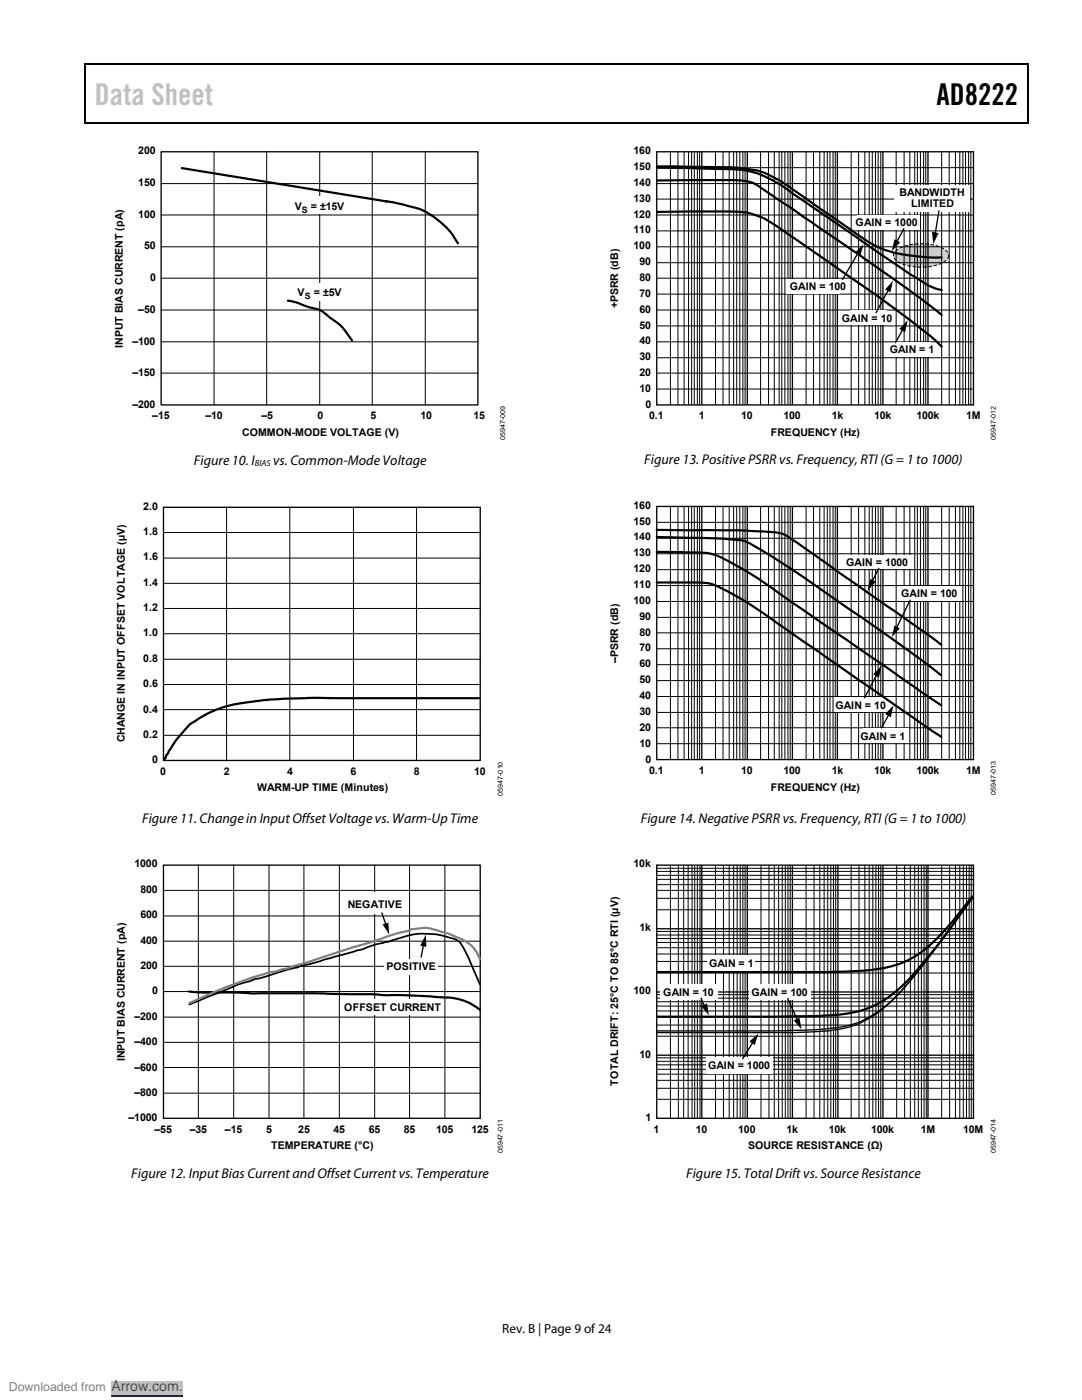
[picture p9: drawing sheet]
<svg xmlns="http://www.w3.org/2000/svg" width="216mm" height="279mm" viewBox="0 0 216 279" stroke-linecap="round" stroke-linejoin="round" font-family="sans-serif">
<g fill="#000">
<path d="M16.9 12.7h.2v1h-.2zM205.1 12.7h.2v1h-.2zM205.1 12.7h.2v.3h-.2zM82.3 24.4h.2v.3h-.2zM205.1 24.4h.2v.3h-.2z"/>
<circle cx="77" cy="40.2" r=".22"/>
</g>
<path d="M16.9 12.8h188.2M17 13.7v11M205.2 13.7v11M205.1 24.5h-188.2" fill="none" stroke="#000" stroke-width=".25"/>
<path d="M77 40.2a32.2 32.2 0 0 1 8.1 2.2 15.9 15.9 0 0 1 6.3 6.2M57.4 60l1.8 .4 2.1 .8a6.9 6.9 0 0 1 4.5 2.2 11.7 11.7 0 0 1 4.4 4.5" fill="none" stroke="#000" stroke-width=".44"/>
<path d="M32.2 30.3h63.2v50.5h-63.2z" fill="none" stroke="#000" stroke-width=".26"/>
<path d="M32.2 36.6h63.2M42.7 30.3v50.5M53.2 30.3v50.5M63.8 30.3v50.5M74.3 30.3v50.5M84.9 30.3v50.5M32.2 42.9h63.2M32.2 49.3h63.2M32.2 55.5h63.2M32.2 61.9h63.2M32.2 68.2h63.2M32.2 74.5h63.2" fill="none" stroke="#000" stroke-width=".2"/>
<g fill="#fff">
<path d="M63.1 39.3h1.3v3.4h-1.3z"/>
<path d="M63.1 56.6h1.3v3.4h-1.3z"/>
</g>
<path d="M36.3 33.5l40.7 6.7M95.6 139.3h-34.8a73.8 73.8 0 0 0-16 1.8 20.9 20.9 0 0 0-7.3 3.8 27.7 27.7 0 0 0-4.6 6.6M37.8 197.9l2.8 .2h6l3.7 .2 12.6-.1 11.2 .2 2.5 .2h4.8l5.9 .4a12.5 12.5 0 0 1 8.1 2.2l.3 .3" fill="none" stroke="#000" stroke-width=".44"/>
<path d="M32.6 101.2h63.2v50.6h-63.2zM32.6 172.7h63.2v50.5h-63.2z" fill="none" stroke="#000" stroke-width=".26"/>
<g fill="none" stroke="#000" stroke-width=".2">
<path d="M32.6 116.4h63.2M32.6 111.4h63.2M32.6 106.3h63.2M45.2 101.2v50.6M57.8 101.2v50.6M70.5 101.2v50.6M83.1 101.2v50.6M32.6 136.6h63.2M32.6 131.6h63.2M32.6 126.5h63.2M32.6 121.4h63.2M32.6 146.7h63.2"/>
<path d="M32.6 141.6h63.2M32.6 177.7h63.2M39.6 172.7v50.5M46.6 172.7v50.5M53.7 172.7v50.5M60.6 172.7v50.5M67.7 172.7v50.5M74.8 172.7v50.5M81.7 172.7v50.5M88.8 172.7v50.5M32.6 197.9h63.2M32.6 192.8h63.2"/>
<path d="M32.6 187.8h63.2M32.6 182.8h63.2M32.6 218.2h63.2M32.6 213h63.2M32.6 208h63.2M32.6 203h63.2"/>
</g>
<path d="M95.7 196.4l-1.5-3.6a15.8 15.8 0 0 0-2.7-5 16.5 16.5 0 0 0-13.5 0l-3.2 .7-2.3 .9-9.9 2.8-2.7 .6-.7 .3-1.7 .4-4.6 1.4-2.4 .6a46.1 46.1 0 0 0-7.3 2.8l-5.4 2.1" fill="none" stroke="#000" stroke-width=".35"/>
<path d="M95.7 191.3a6.9 6.9 0 0 0-4.8-4.4l-2.4-.8a9.2 9.2 0 0 0-7.4-.2l-2.3 .5-17.8 5.8-5.3 1.5a92.3 92.3 0 0 0-17.9 6.5" fill="none" stroke="#808080" stroke-width=".44"/>
<g fill="#fff">
<path d="M74.1 178h1.3v4.4h-1.3z"/>
<path d="M76.7 191.3h10.8v3.1h-10.8z"/>
<path d="M73.8 199.5h8.7v3.1h-8.7z"/>
</g>
<path d="M76.2 182.1l.8 2.6M84.5 188.4l-.5 2.7" fill="none" stroke="#000" stroke-width=".26"/>
<path d="M76.3 184.5l1.2-.4 .2 2.4zM85 186.5l.1 2.5-1.3-.3z" fill="#000"/>
<path d="M178.7 50.1a9.6 9.6 0 0 1 8.2-1.1 3 3 0 0 1 2.4 2 2.16 2.16 0 0 1-1.6 1.6 11 11 0 0 1-8.5-.3 1.32 1.32 0 0 1-.5-2.2z" fill="#ccc" stroke="#000" stroke-width=".2" stroke-dasharray=".7 .4" stroke-linecap="butt"/>
<g fill="none" stroke="#000" stroke-width=".2">
<path d="M131 39.7h63.2M131 36.6h63.2M131 33.5h63.2M133.8 30.3v50.5M135.3 30.3v50.5M136.5 30.3v50.5M137.4 30.3v50.5M138 30.3v50.5M138.5 30.3v50.5M139.1 30.3v50.5M139.6 30.3v50.5M142.8 30.3v50.5"/>
<path d="M144.3 30.3v50.5M145.5 30.3v50.5M146.4 30.3v50.5M147 30.3v50.5M147.6 30.3v50.5M148.2 30.3v50.5M148.7 30.3v50.5M151.8 30.3v50.5M153.4 30.3v50.5M154.5 30.3v50.5M155.5 30.3v50.5M156 30.3v50.5"/>
<path d="M156.6 30.3v50.5M157.2 30.3v50.5M157.7 30.3v50.5M160.8 30.3v50.5M162.3 30.3v50.5M163.6 30.3v50.5M164.4 30.3v50.5M165.1 30.3v50.5M165.6 30.3v50.5M166.2 30.3v50.5M166.7 30.3v50.5M169.8 30.3v50.5"/>
<path d="M171.3 30.3v50.5M172.6 30.3v50.5M173.4 30.3v50.5M174.1 30.3v50.5M174.7 30.3v50.5M175.2 30.3v50.5M175.7 30.3v50.5M178.8 30.3v50.5M180.4 30.3v50.5M181.5 30.3v50.5M182.5 30.3v50.5M183 30.3v50.5"/>
<path d="M183.7 30.3v50.5M184.3 30.3v50.5M184.7 30.3v50.5M187.9 30.3v50.5M189.4 30.3v50.5M190.6 30.3v50.5M191.5 30.3v50.5M192.1 30.3v50.5M192.7 30.3v50.5M193.3 30.3v50.5M193.7 30.3v50.5M131 58.7h63.2"/>
<path d="M131 55.5h63.2M131 52.4h63.2M131 49.3h63.2M131 46.1h63.2M131 42.9h63.2M131 77.6h63.2M131 74.5h63.2M131 71.4h63.2M131 68.2h63.2M131 65h63.2M131 61.9h63.2"/>
</g>
<path d="M131 30.3h63.2v50.5h-63.2zM140 30.3v50.5M149.1 30.3v50.5M158.1 30.3v50.5M167.1 30.3v50.5M176.2 30.3v50.5M185.2 30.3v50.5" fill="none" stroke="#000" stroke-width=".26"/>
<path d="M131.1 36l6.2-.1a114.8 114.8 0 0 1 11.7 .3 9.4 9.4 0 0 1 4.2 2.2l26.4 18.2 8.3 6.2M131.1 33.5l11.7 .2a20.8 20.8 0 0 1 10.1 1.7l3.1 1.7 22.2 15.3a72.2 72.2 0 0 0 8.2 5.1l1.5 .4M131.1 33.2l6.9 .1a68.4 68.4 0 0 1 12.9 .7 25.5 25.5 0 0 1 8.5 4.6l10.8 7.6a21.5 21.5 0 0 0 13.4 5l2.1 .2h2.2M131.1 42.3l6.4-.1a103.6 103.6 0 0 1 11.8 .3 21.5 21.5 0 0 1 8 4.2l18 12.5 5.8 4.3a58.2 58.2 0 0 1 6.8 5.7" fill="none" stroke="#000" stroke-width=".44"/>
<g fill="#fff">
<path d="M171 43.1h12.4v2.8h-12.4z"/>
<path d="M178.5 37h15v5.2h-15z"/>
<path d="M169.7 62h7.3v2.9h-7.3z"/>
<path d="M156.9 55.7h10.6v2.8h-10.6z"/>
<path d="M178.4 68.3h7.3v2.8h-7.3z"/>
</g>
<path d="M171.3 50.3l-3.2 5.6M177.3 57.7l-2.5 4.8M180.4 45.6l-1.6 2.9M187.4 42l-.8 4.8M180.2 65.6l-1.6 2.9M131 101.1h63.2v50.5h-63.2zM140 101.1v50.5M149.1 101.1v50.5M158.1 101.1v50.5M167.1 101.1v50.5M176.2 101.1v50.5M185.2 101.1v50.5" fill="none" stroke="#000" stroke-width=".26"/>
<path d="M170.6 50.4l1.7-1.7-.6 2.3zM178.2 56l-.5 2.3-1.1-.5zM178.5 47.8l1.1 .6-1.7 1.7zM186 46.2l1.3 .3-1.1 2.2zM181.1 63.9l-.5 2.4-1.1-.6z" fill="#000"/>
<g fill="none" stroke="#000" stroke-width=".2">
<path d="M131 116.9h63.2M131 113.7h63.2M131 110.5h63.2M131 107.4h63.2M131 104.2h63.2M133.8 101.1v50.5M135.3 101.1v50.5M136.5 101.1v50.5M137.4 101.1v50.5M138 101.1v50.5M138.5 101.1v50.5M139.1 101.1v50.5"/>
<path d="M139.6 101.1v50.5M142.8 101.1v50.5M144.3 101.1v50.5M145.5 101.1v50.5M146.4 101.1v50.5M147 101.1v50.5M147.6 101.1v50.5M148.2 101.1v50.5M148.7 101.1v50.5M151.8 101.1v50.5M153.4 101.1v50.5M154.5 101.1v50.5"/>
<path d="M155.5 101.1v50.5M156 101.1v50.5M156.6 101.1v50.5M157.2 101.1v50.5M157.7 101.1v50.5M160.8 101.1v50.5M162.3 101.1v50.5M163.6 101.1v50.5M164.4 101.1v50.5M165.1 101.1v50.5M165.6 101.1v50.5M166.2 101.1v50.5"/>
<path d="M166.7 101.1v50.5M169.8 101.1v50.5M171.3 101.1v50.5M172.6 101.1v50.5M173.4 101.1v50.5M174.1 101.1v50.5M174.7 101.1v50.5M175.2 101.1v50.5M175.7 101.1v50.5M178.8 101.1v50.5M180.4 101.1v50.5M181.5 101.1v50.5"/>
<path d="M182.5 101.1v50.5M183 101.1v50.5M183.7 101.1v50.5M184.3 101.1v50.5M184.7 101.1v50.5M187.9 101.1v50.5M189.4 101.1v50.5M190.6 101.1v50.5M191.5 101.1v50.5M192.1 101.1v50.5M192.7 101.1v50.5M193.3 101.1v50.5"/>
<path d="M193.7 101.1v50.5M131 139h63.2M131 135.8h63.2M131 132.7h63.2M131 129.5h63.2M131 126.3h63.2M131 123.2h63.2M131 120h63.2M131 148.4h63.2M131 145.2h63.2M131 142.2h63.2"/>
</g>
<g fill="#fff">
<path d="M169.6 110.8h12.2v2.7h-12.2z"/>
<path d="M180.1 117h11.8v2.9h-11.8z"/>
<path d="M166.4 139.2h10.2v2.8h-10.2z"/>
<path d="M172.2 145.4h9v2.9h-9z"/>
</g>
<g fill="none" stroke="#000" stroke-width=".26">
<path d="M175.4 113.3l-1.4 2.9M181.7 119.7l-2.9 5.8M175 134.5l-2.5 4.8M177.4 142.5l-1.6 2.9M131 172.7h63.2v50.5h-63.2zM140 172.8v50.4M149.1 172.8v50.4M158.1 172.8v50.4M167.2 172.8v50.4M176.2 172.8v50.4M185.2 172.8v50.4M131 198h63.2"/>
<path d="M131 185.4h63.2M131 210.6h63.2M131.1 205.7h22.3a88 88 0 0 0 15.9-1 23.2 23.2 0 0 0 11.7-8.3l3.9-4.8 9.1-12.3-4.9 6.8a122.5 122.5 0 0 1-11 13.5 20.3 20.3 0 0 1-14.7 6.3l-5.1 .2h-27.2"/>
</g>
<path d="M173.6 115.5l1.2 .6-1.7 1.8zM175.9 132.8l-.5 2.4-1.2-.6zM178.5 124.8l1 .6-1.6 1.8zM178.3 140.8l-.5 2.3-1.2-.6z" fill="#000"/>
<path d="M131 116.2a89.8 89.8 0 0 1 10.8 .3 66.6 66.6 0 0 1 14.4 8.6l31.6 22M131 110.2l7.1 .1a11.9 11.9 0 0 1 7.9 2 130.3 130.3 0 0 1 13.8 9.1l28 19.4M131 107.2l6.6 .1a66 66 0 0 1 10.9 .7 163.4 163.4 0 0 1 19.2 12.3l10.2 7.1 9.9 7.4M131 105.7l16.5 .1 4.9 .3a8.5 8.5 0 0 1 5.6 1.5l20.6 14.4 9.2 6.7M194 178.9a60.1 60.1 0 0 1-10 11 22.1 22.1 0 0 1-12.8 3.9l-6 .2h-34.1M194 179.3l-1.3 1.6a122.7 122.7 0 0 1-12.3 15.5 20.4 20.4 0 0 1-15.2 6.2l-11 .3h-23.1" fill="none" stroke="#000" stroke-width=".44"/>
<g fill="none" stroke="#000" stroke-width=".2">
<path d="M131 179.3h63.2M131 177.7h63.2M131 176.6h63.2M131 175.5h63.2M131 174.7h63.2M131 173.9h63.2M131 173.3h63.2M133.8 172.8v50.4M135.4 172.8v50.4M136.4 172.8v50.4M137.3 172.8v50.4M138.1 172.8v50.4"/>
<path d="M138.6 172.8v50.4M139.1 172.8v50.4M139.7 172.8v50.4M142.8 172.8v50.4M144.4 172.8v50.4M145.5 172.8v50.4M146.4 172.8v50.4M147.1 172.8v50.4M147.7 172.8v50.4M148.2 172.8v50.4M148.7 172.8v50.4M151.8 172.8v50.4"/>
<path d="M153.4 172.8v50.4M154.5 172.8v50.4M155.4 172.8v50.4M156.1 172.8v50.4M156.7 172.8v50.4M157.2 172.8v50.4M157.7 172.8v50.4M160.8 172.8v50.4M162.4 172.8v50.4M163.6 172.8v50.4M164.4 172.8v50.4M165.2 172.8v50.4"/>
<path d="M165.8 172.8v50.4M166.3 172.8v50.4M166.8 172.8v50.4M169.8 172.8v50.4M171.4 172.8v50.4M172.6 172.8v50.4M173.4 172.8v50.4M174.2 172.8v50.4M174.8 172.8v50.4M175.3 172.8v50.4M175.7 172.8v50.4M178.9 172.8v50.4"/>
<path d="M180.5 172.8v50.4M181.7 172.8v50.4M182.5 172.8v50.4M183.2 172.8v50.4M183.9 172.8v50.4M184.4 172.8v50.4M184.8 172.8v50.4M187.9 172.8v50.4M189.5 172.8v50.4M190.6 172.8v50.4M191.5 172.8v50.4M192.2 172.8v50.4"/>
<path d="M192.8 172.8v50.4M193.4 172.8v50.4M193.8 172.8v50.4M131 199.9h63.2M131 199.2h63.2M131 198.5h63.2M131 194.2h63.2M131 191.9h63.2M131 190.4h63.2M131 189.1h63.2M131 188.1h63.2M131 187.3h63.2"/>
<path d="M131 186.6h63.2M131 185.9h63.2M131 181.6h63.2M131 219.4h63.2M131 217.2h63.2M131 215.6h63.2M131 214.4h63.2M131 213.4h63.2M131 212.5h63.2M131 211.8h63.2M131 211.1h63.2M131 206.8h63.2"/>
<path d="M131 204.6h63.2M131 203h63.2M131 201.8h63.2M131 200.8h63.2"/>
</g>
<g fill="#fff">
<path d="M141.1 190.6h9.4v3.1h-9.4z"/>
<path d="M131.8 196.5h11.4v3.1h-11.4z"/>
<path d="M149.5 196.5h12.2v3.1h-12.2z"/>
<path d="M140.9 210.9h13.3v3.3h-13.3z"/>
</g>
<path d="M139.8 199.1l.9 1.9M157.1 199.2l2.1 4.5M150.3 207.8l-2.2 3.6" fill="none" stroke="#000" stroke-width=".26"/>
<path d="M139.9 200.8l1.2-.5 .3 2.3zM149.5 207.8l1.8-1.5-.7 2.3zM158.4 203.6l1.1-.5 .5 2.4z" fill="#000"/>
<path d="M0 276.9h70.6" fill="none" stroke="#fff" stroke-width="2.5" stroke-linecap="butt"/>
<path d="M22.2 275.6h14.3v2.6h-14.3z" fill="#c0c0c0"/>
<path d="M22.2 278.6h14.3" fill="none" stroke="#00f" stroke-width=".2"/>
<path d="M0 276.9h70.6" fill="none" stroke="#fff" stroke-width="2.5" stroke-linecap="butt"/>
<path d="M22.2 275.6h14.3v2.6h-14.3z" fill="#c0c0c0"/>
<path d="M22.2 278.6h14.3" fill="none" stroke="#00f" stroke-width=".2"/>
<path d="M0 276.9h70.6" fill="none" stroke="#fff" stroke-width="2.5" stroke-linecap="butt"/>
<path d="M22.2 275.6h14.3v2.6h-14.3z" fill="#c0c0c0"/>
<path d="M22.2 278.6h14.3" fill="none" stroke="#00f" stroke-width=".2"/>
<path d="M0 276.9h70.6" fill="none" stroke="#fff" stroke-width="2.5" stroke-linecap="butt"/>
<path d="M22.2 275.6h14.3v2.6h-14.3z" fill="#c0c0c0"/>
<path d="M22.2 278.6h14.3" fill="none" stroke="#00f" stroke-width=".2"/>
<path d="M0 276.9h70.6" fill="none" stroke="#fff" stroke-width="2.5" stroke-linecap="butt"/>
<path d="M22.2 275.6h14.3v2.6h-14.3z" fill="#c0c0c0"/>
<path d="M22.2 278.6h14.3" fill="none" stroke="#00f" stroke-width=".2"/>
<path d="M0 276.9h70.6" fill="none" stroke="#fff" stroke-width="2.5" stroke-linecap="butt"/>
<path d="M22.2 275.6h14.3v2.6h-14.3z" fill="#c0c0c0"/>
<path d="M22.2 278.6h14.3" fill="none" stroke="#00f" stroke-width=".2"/>
<path d="M0 276.9h70.6" fill="none" stroke="#fff" stroke-width="2.5" stroke-linecap="butt"/>
<path d="M22.2 275.6h14.3v2.6h-14.3z" fill="#c0c0c0"/>
<path d="M22.2 278.6h14.3" fill="none" stroke="#00f" stroke-width=".2"/>
<path d="M0 276.9h70.6" fill="none" stroke="#fff" stroke-width="2.5" stroke-linecap="butt"/>
<path d="M22.2 275.6h14.3v2.6h-14.3z" fill="#c0c0c0"/>
<path d="M22.2 278.6h14.3" fill="none" stroke="#00f" stroke-width=".2"/>
<path d="M0 276.9h70.6" fill="none" stroke="#fff" stroke-width="2.5" stroke-linecap="butt"/>
<path d="M22.2 275.6h14.3v2.6h-14.3z" fill="#c0c0c0"/>
<path d="M22.2 278.6h14.3" fill="none" stroke="#00f" stroke-width=".2"/>
<text font-size="6" fill="#c0c0c0" x="18.9" y="21">Data Sheet</text>
<text font-size="6" x="186.9" y="21">AD8222</text>
<g font-size="2.8">
<text x="38.7" y="92.8">Figure 10. I</text>
<text x="54.5" y="92.8">vs. Common-Mode Voltage</text>
<text x="128.6" y="92.6">Figure 13. Positive PSRR vs. Frequency, RTI (G = 1 to 1000)</text>
<text x="28.4" y="164.2">Figure 11. Change in Input Offset Voltage vs. Warm-Up Time</text>
<text x="127.9" y="164.2">Figure 14. Negative PSRR vs. Frequency, RTI (G = 1 to 1000)</text>
<text x="26.2" y="235">Figure 12. Input Bias Current and Offset Current vs. Temperature</text>
<text x="136.9" y="235.2">Figure 15. Total Drift vs. Source Resistance</text>
</g>
<text font-size="2.8" fill="#00f" x="22.2" y="277.6">Arrow.com.</text>
<text font-size="2.6" x="100.2" y="266">Rev. B | Page 9 of 24</text>
<text font-size="2.5" fill="#808080" x="1.8" y="277.6">Downloaded from</text>
<g font-size="2.1">
<text x="27.6" y="30.7">200</text>
<text x="126.4" y="30.7">160</text>
<text x="126.4" y="33.9">150</text>
<text x="27.6" y="37.1">150</text>
<text x="58.8" y="41.9">V</text>
<text x="62" y="41.9">= ±15V</text>
<text x="126.4" y="37.1">140</text>
<text x="126.4" y="40.2">130</text>
<text x="179.5" y="39.2">BANDWIDTH</text>
<text x="181.8" y="41.3">LIMITED</text>
<text x="27.6" y="43.4">100</text>
<text x="126.4" y="43.4">120</text>
<text x="126.4" y="46.6">110</text>
<text x="170.7" y="45.1">GAIN = 1000</text>
<text x="28.8" y="49.7">50</text>
<text x="126.4" y="49.7">100</text>
<text x="127.6" y="52.9">90</text>
<text x="29.9" y="56.1">0</text>
<text x="59.4" y="59.1">V</text>
<text x="62.6" y="59.1">= ±5V</text>
<text x="127.6" y="56.1">80</text>
<text x="127.6" y="59.2">70</text>
<text x="157.6" y="57.8">GAIN = 100</text>
<text x="27.6" y="62.4">–50</text>
<text x="123.3" y="61.6" transform="rotate(-90 123.3 61.6)">+PSRR (dB)</text>
<text x="127.6" y="62.4">60</text>
<text x="127.6" y="65.6">50</text>
<text x="168" y="64.3">GAIN = 10</text>
<text x="24.5" y="69.5" transform="rotate(-90 24.5 69.5)">INPUT BIAS CURRENT (pA)</text>
<text x="26.4" y="68.8">–100</text>
<text x="127.6" y="68.7">40</text>
<text x="127.6" y="71.9">30</text>
<text x="177.5" y="70.5">GAIN = 1</text>
<text x="26.4" y="75.1">–150</text>
<text x="127.6" y="75.1">20</text>
<text x="26.4" y="81.4">–200</text>
<text x="30.4" y="83.7">–15</text>
<text x="41" y="83.7">–10</text>
<text x="52.2" y="83.7">–5</text>
<text x="63.3" y="83.7">0</text>
<text x="73.9" y="83.7">5</text>
<text x="83.9" y="83.7">10</text>
<text x="94.5" y="83.7">15</text>
<text x="127.6" y="78.2">10</text>
<text x="128.8" y="81.4">0</text>
<text x="129.5" y="83.7">0.1</text>
<text x="139.4" y="83.7">1</text>
<text x="147.9" y="83.7">10</text>
<text x="156.3" y="83.7">100</text>
<text x="166" y="83.7">1k</text>
<text x="174.4" y="83.7">10k</text>
<text x="182.9" y="83.7">100k</text>
<text x="192.8" y="83.7">1M</text>
<text x="48.3" y="87">COMMON-MODE VOLTAGE (V)</text>
<text x="153.8" y="87">FREQUENCY (Hz)</text>
<text x="28.6" y="101.7">2.0</text>
<text x="126.4" y="101.5">160</text>
<text x="28.6" y="106.8">1.8</text>
<text x="126.4" y="104.7">150</text>
<text x="126.4" y="107.9">140</text>
<text x="28.6" y="111.8">1.6</text>
<text x="126.4" y="111">130</text>
<text x="168.8" y="113">GAIN = 1000</text>
<text x="28.6" y="116.9">1.4</text>
<text x="126.4" y="114.2">120</text>
<text x="126.4" y="117.3">110</text>
<text x="179.8" y="119.2">GAIN = 100</text>
<text x="28.6" y="122">1.2</text>
<text x="126.4" y="120.5">100</text>
<text x="127.6" y="123.7">90</text>
<text x="28.6" y="127">1.0</text>
<text x="127.6" y="126.8">80</text>
<text x="127.6" y="130">70</text>
<text x="28.6" y="137.2">0.6</text>
<text x="28.6" y="132.1">0.8</text>
<text x="123.3" y="132.3" transform="rotate(-90 123.3 132.3)">–PSRR (dB)</text>
<text x="127.6" y="133.2">60</text>
<text x="127.6" y="136.3">50</text>
<text x="28.6" y="142.2">0.4</text>
<text x="127.6" y="139.5">40</text>
<text x="127.6" y="142.7">30</text>
<text x="166.7" y="141.5">GAIN = 10</text>
<text x="24.9" y="148.1" transform="rotate(-90 24.9 148.1)">CHANGE IN INPUT OFFSET VOLTAGE (µV)</text>
<text x="28.6" y="147.3">0.2</text>
<text x="127.6" y="145.8">20</text>
<text x="127.6" y="149">10</text>
<text x="171.7" y="147.7">GAIN = 1</text>
<text x="30.4" y="152.4">0</text>
<text x="32" y="154.6">0</text>
<text x="44.6" y="154.6">2</text>
<text x="57.3" y="154.6">4</text>
<text x="69.9" y="154.6">6</text>
<text x="82.6" y="154.6">8</text>
<text x="94.6" y="154.6">10</text>
<text x="128.8" y="152.2">0</text>
<text x="129.5" y="154.5">0.1</text>
<text x="139.4" y="154.5">1</text>
<text x="147.9" y="154.5">10</text>
<text x="156.3" y="154.5">100</text>
<text x="166" y="154.5">1k</text>
<text x="174.4" y="154.5">10k</text>
<text x="182.9" y="154.5">100k</text>
<text x="192.8" y="154.5">1M</text>
<text x="51.3" y="158">WARM-UP TIME (Minutes)</text>
<text x="153.8" y="157.8">FREQUENCY (Hz)</text>
<text x="26.8" y="173.1">1000</text>
<text x="126.4" y="173.1">10k</text>
<text x="28" y="178.2">800</text>
<text x="28" y="183.2">600</text>
<text x="69.4" y="181.2">NEGATIVE</text>
<text x="127.6" y="185.8">1k</text>
<text x="28" y="188.3">400</text>
<text x="28" y="193.4">200</text>
<text x="77.1" y="193.6">POSITIVE</text>
<text x="141.5" y="192.9">GAIN = 1</text>
<text x="26.8" y="203.5">–200</text>
<text x="30.4" y="198.4">0</text>
<text x="68.7" y="201.7">OFFSET CURRENT</text>
<text x="126.4" y="198.4">100</text>
<text x="132.4" y="198.8">GAIN = 10</text>
<text x="150" y="198.8">GAIN = 100</text>
<text x="26.8" y="208.6">–400</text>
<text x="24.9" y="211.8" transform="rotate(-90 24.9 211.8)">INPUT BIAS CURRENT (pA)</text>
<text x="26.8" y="213.7">–600</text>
<text x="127.6" y="211.1">10</text>
<text x="141.3" y="213.3">GAIN = 1000</text>
<text x="26.8" y="218.7">–800</text>
<text x="123.3" y="216.6" transform="rotate(-90 123.3 216.6)">TOTAL DRIFT: 25°C TO 85°C RTI (µV)</text>
<text x="25.7" y="223.8">–1000</text>
<text x="30.8" y="226.1">–55</text>
<text x="37.9" y="226.1">–35</text>
<text x="44.9" y="226.1">–15</text>
<text x="53.1" y="226.1">5</text>
<text x="59.5" y="226.1">25</text>
<text x="66.5" y="226.1">45</text>
<text x="73.6" y="226.1">65</text>
<text x="80.6" y="226.1">85</text>
<text x="87" y="226.1">105</text>
<text x="94.1" y="226.1">125</text>
<text x="128.8" y="223.8">1</text>
<text x="130.4" y="226.1">1</text>
<text x="138.9" y="226.1">10</text>
<text x="147.3" y="226.1">100</text>
<text x="156.9" y="226.1">1k</text>
<text x="165.4" y="226.1">10k</text>
<text x="173.8" y="226.1">100k</text>
<text x="183.7" y="226.1">1M</text>
<text x="192.2" y="226.1">10M</text>
<text x="54.1" y="229.4">TEMPERATURE (°C)</text>
<text x="149.3" y="229.4">SOURCE RESISTANCE (Ω)</text>
</g>
<g font-size="1.8">
<text x="60.2" y="42.4">S</text>
<text x="60.8" y="59.6">S</text>
<text x="50.8" y="93">BIAS</text>
</g>
<g font-size="1.4">
<text x="100.8" y="87.8" transform="rotate(-90 100.8 87.8)">05947-009</text>
<text x="198.7" y="87.8" transform="rotate(-90 198.7 87.8)">05947-012</text>
<text x="100.3" y="158.8" transform="rotate(-90 100.3 158.8)">05947-010</text>
<text x="198.7" y="158.6" transform="rotate(-90 198.7 158.6)">05947-013</text>
<text x="100.3" y="230.2" transform="rotate(-90 100.3 230.2)">05947-011</text>
<text x="198.7" y="230.2" transform="rotate(-90 198.7 230.2)">05947-014</text>
</g>
</svg>
